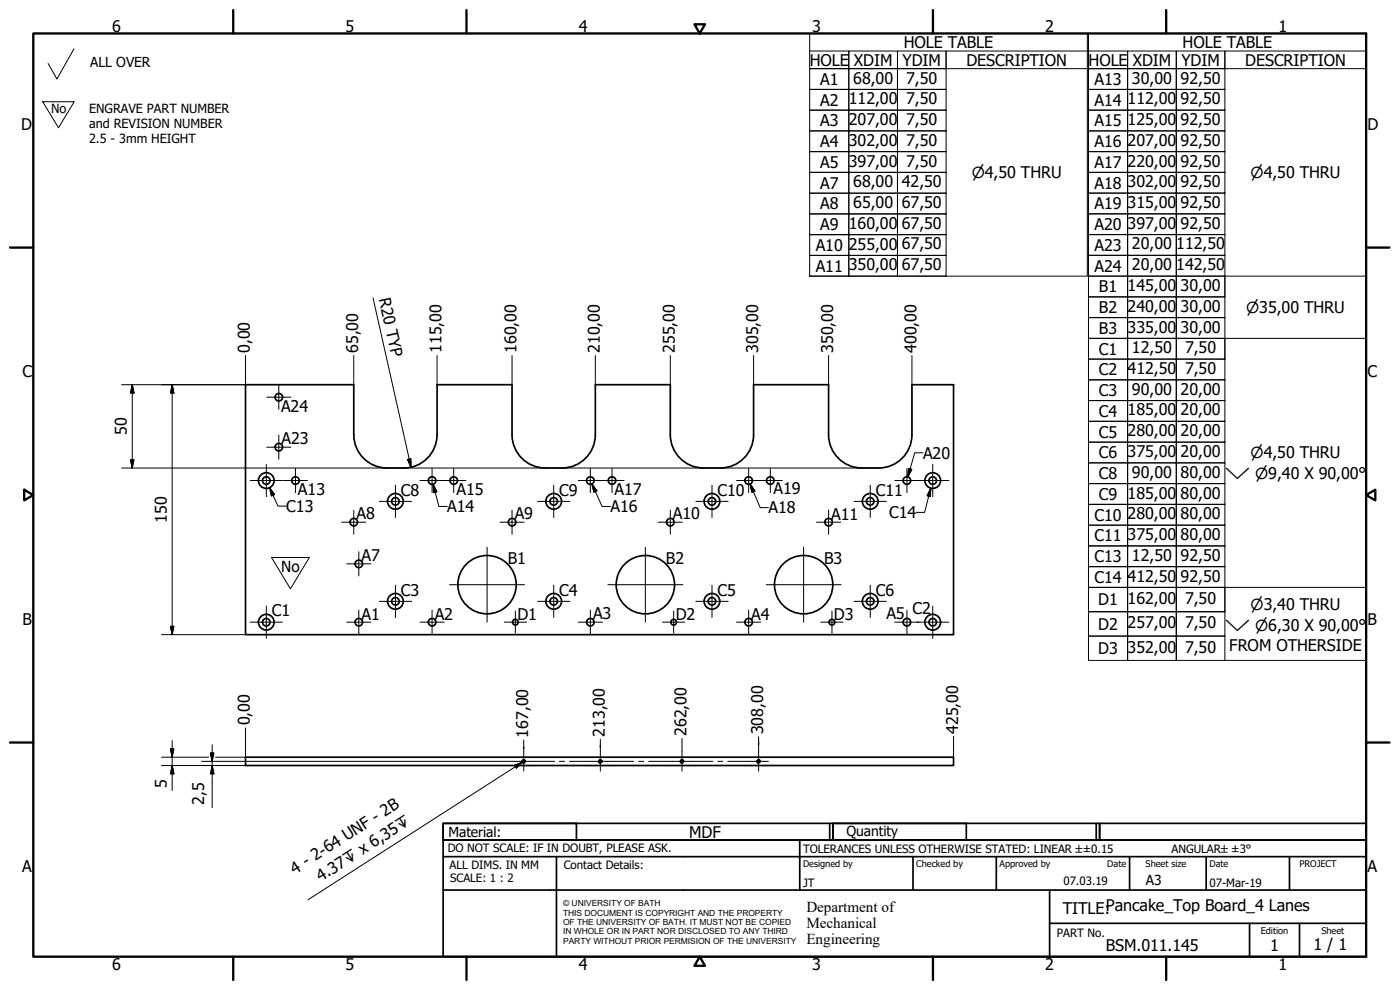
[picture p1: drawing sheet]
<svg xmlns="http://www.w3.org/2000/svg" width="420mm" height="297mm" viewBox="0 0 420 297" stroke-linecap="round" stroke-linejoin="round" font-family="sans-serif">
<!-- layer: Visible (ISO) -->
<g fill="none" stroke="#000" stroke-width=".51">
<path d="M116.2 140.4a10 10 0 0 1-10-10v-15h-32.5v75h212.5v-75h-12.5v15a10 10 0 0 1-10 10 18.6 18.6 0 0 1-8.6-.6 10 10 0 0 1-6.4-9.4v-15h-22.5v15a10 10 0 0 1-10 10 18.6 18.6 0 0 1-8.6-.6 10 10 0 0 1-6.4-9.4v-15h-22.5v15a10 10 0 0 1-10 10h-5M163.7 140.4a10 10 0 0 1-10-10v-15h-22.5v15a10 10 0 0 1-10 10h-5M73.7 227.2h212.5v2.5h-212.5z"/>
<circle cx="83.7" cy="119.2" r="1.13"/>
<circle cx="83.7" cy="134.2" r="1.13"/>
<circle cx="79.9" cy="144.2" r="1.13"/>
<circle cx="79.9" cy="144.2" r="2.36"/>
<circle cx="88.7" cy="144.2" r="1.13"/>
<circle cx="106.2" cy="156.7" r="1.13"/>
<circle cx="118.7" cy="150.4" r="1.13"/>
<circle cx="118.7" cy="150.4" r="2.36"/>
<circle cx="129.7" cy="144.2" r="1.13"/>
<circle cx="136.2" cy="144.2" r="1.13"/>
<circle cx="153.7" cy="156.7" r="1.13"/>
<circle cx="166.2" cy="150.4" r="1.13"/>
<circle cx="166.2" cy="150.4" r="2.36"/>
<circle cx="177.2" cy="144.2" r="1.13"/>
<circle cx="183.7" cy="144.2" r="1.13"/>
<circle cx="201.2" cy="156.7" r="1.13"/>
<circle cx="213.7" cy="150.4" r="1.13"/>
<circle cx="213.7" cy="150.4" r="2.36"/>
<circle cx="224.7" cy="144.2" r="1.13"/>
<circle cx="231.2" cy="144.2" r="1.13"/>
<circle cx="248.7" cy="156.7" r="1.13"/>
<circle cx="261.2" cy="150.4" r="1.13"/>
<circle cx="261.2" cy="150.4" r="2.36"/>
<circle cx="272.2" cy="144.2" r="1.13"/>
<circle cx="279.9" cy="144.2" r="2.36"/>
<circle cx="279.9" cy="144.2" r="1.13"/>
<circle cx="107.7" cy="169.2" r="1.13"/>
<circle cx="146.2" cy="175.4" r="8.8"/>
<circle cx="193.7" cy="175.4" r="8.8"/>
<circle cx="241.2" cy="175.4" r="8.8"/>
<circle cx="79.9" cy="186.7" r="1.13"/>
<circle cx="79.9" cy="186.7" r="2.36"/>
<circle cx="107.7" cy="186.7" r="1.13"/>
<circle cx="118.7" cy="180.4" r="1.13"/>
<circle cx="118.7" cy="180.4" r="2.36"/>
<circle cx="129.7" cy="186.7" r="1.13"/>
<circle cx="154.7" cy="186.7" r=".86"/>
<circle cx="166.2" cy="180.4" r="1.13"/>
<circle cx="166.2" cy="180.4" r="2.36"/>
<circle cx="177.2" cy="186.7" r="1.13"/>
<circle cx="202.2" cy="186.7" r=".86"/>
<circle cx="213.7" cy="180.4" r="1.13"/>
<circle cx="213.7" cy="180.4" r="2.36"/>
<circle cx="224.7" cy="186.7" r="1.13"/>
<circle cx="249.7" cy="186.7" r=".86"/>
<circle cx="261.2" cy="180.4" r="1.13"/>
<circle cx="261.2" cy="180.4" r="2.36"/>
<circle cx="272.2" cy="186.7" r="1.13"/>
<circle cx="279.9" cy="186.7" r="2.36"/>
<circle cx="279.9" cy="186.7" r="1.13"/>
<circle cx="157.2" cy="228.4" r=".43"/>
<circle cx="180.2" cy="228.4" r=".43"/>
<circle cx="204.7" cy="228.4" r=".43"/>
<circle cx="227.7" cy="228.4" r=".43"/>
</g>
<!-- layer: Visible Narrow (ISO) -->
<path d="M157.7 228.5a.54 .54 0 0 0-.4-.6 .54 .54 0 0 0-.7 .5 .54 .54 0 0 0 .5 .6M180.7 228.5a.54 .54 0 0 0-.4-.6 .54 .54 0 0 0-.7 .5 .54 .54 0 0 0 .5 .6M205.2 228.5a.54 .54 0 0 0-.4-.6 .54 .54 0 0 0-.7 .5 .54 .54 0 0 0 .5 .6M228.2 228.5a.54 .54 0 0 0-.4-.6 .54 .54 0 0 0-.7 .5 .54 .54 0 0 0 .5 .6" fill="none" stroke="#000" stroke-width=".36"/>
<!-- layer: Border (ISO) -->
<g fill="none" stroke="#000" stroke-width=".7">
<path d="M10 10h400v277h-400zM70 3v7M140 3v7M208.4 7.3h3.2l-1.6 2.7zM280 3v7M350 3v7M3 74.3h7M410 74.3h7M7.3 146.9l2.7 1.6-2.7 1.6zM410 148.5l2.7-1.6v3.2zM3 222.8h7M410 222.8h7"/>
<path d="M70 287v7M140 287v7M210 287l1.6 2.8h-3.2zM280 287v7M350 287v7"/>
</g>
<!-- layer: Title (ISO) -->
<g fill="none" stroke="#000" stroke-width=".51">
<path d="M133 247h40v5h-40zM133 247h117v5h-117zM133 257v-5h277v5M133 257h277v30h-277zM167 257v30M240 252v15M249 247v5M250 247h40v5h-40zM250 247h80v5h-80zM274 257v10M299 257v10M329 247v5"/>
<path d="M330 247h80v5h-80zM339 257v10M362 257v10M387 257v10M133 267h277M315 277h95M315 267v20M375 277v10M390 277v10"/>
</g>
<!-- layer: Sketch Geometry (ISO) -->
<path d="M22.2 14.6l-5.1 9.1-2.7-4.7M12.8 30.5h9.5l-4.8 7.8zM81.5 167.3h11.3l-5.6 9.4z" fill="none" stroke="#000" stroke-width=".3"/>
<!-- layer: Symbol (ISO) -->
<g fill="none" stroke="#000" stroke-width=".3">
<path d="M243 15.3h11.7v5.3h-11.7h11.7v6.2h-11.7h11.7v6.2h-11.7h11.7v6.3h-11.7h11.7v6.2h-11.7h11.7v6.2h-11.7h11.7v6.3h-11.7h11.7v6.2h-11.7h11.7v6.2h-11.7h11.7v6.2h-11.7h11.7v6.3h-11.7M243 10h83.3v72.9h-83.3zM254.7 15.3h14.6v5.3h-14.6zM269.3 15.3h14.6v5.3h-14.6zM326.3 15.3h-42.4v5.3h42.4M326.7 15.3h11.7v5.3h-11.7h11.7v6.2h-11.7h11.7v6.2h-11.7h11.7v6.3h-11.7h11.7v6.2h-11.7h11.7v6.2h-11.7h11.7v6.2h-11.7h11.7v6.3h-11.7h11.7v6.2h-11.7h11.7v6.2h-11.7h11.7v6.3h-11.7h11.7v6.2h-11.7h11.7v6.2h-11.7h11.7v6.2h-11.7h11.7v6.2h-11.7h11.7v6.3h-11.7h11.7v6.2h-11.7h11.7v6.2h-11.7h11.7v6.3h-11.7h11.7v6.2h-11.7h11.7v6.2h-11.7h11.7v6.2h-11.7h11.7v6.3h-11.7h11.7v6.2h-11.7h11.7v6.2h-11.7h11.7v6.2h-11.7h11.7v7.3h-11.7h11.7v7.3h-11.7h11.7v7.3v-7.3h14.6v7.3v-7.3h14.6v7.3M326.7 10h83.3v188.1h-83.3zM338.4 15.3h14.6v5.3h-14.6zM353 15.3h14.6v5.3h-14.6zM410 15.3h-42.4v5.3h42.4M254.7 20.6h14.6v6.2h-14.6zM254.7 26.8h14.6v6.2h-14.6z"/>
<path d="M254.7 33h14.6v6.3h-14.6zM254.7 39.3h14.6v6.2h-14.6zM269.3 20.6h14.6v6.2h-14.6zM269.3 26.8h14.6v6.2h-14.6zM269.3 33h14.6v6.3h-14.6zM269.3 39.3h14.6v6.2h-14.6zM338.4 20.6h14.6v6.2h-14.6zM338.4 26.8h14.6v6.2h-14.6zM338.4 33h14.6v6.3h-14.6zM338.4 39.3h14.6v6.2h-14.6zM353 20.6h14.6v6.2h-14.6zM353 26.8h14.6v6.2h-14.6z"/>
<path d="M353 33h14.6v6.3h-14.6zM353 39.3h14.6v6.2h-14.6zM254.7 45.5h14.6v6.2h-14.6zM254.7 51.7h14.6v6.3h-14.6zM254.7 58h14.6v6.2h-14.6zM269.3 45.5h14.6v6.2h-14.6zM269.3 51.7h14.6v6.3h-14.6zM269.3 58h14.6v6.2h-14.6zM338.4 45.5h14.6v6.2h-14.6zM338.4 51.7h14.6v6.2h-14.6zM338.4 57.9h14.6v6.3h-14.6zM353 45.5h14.6v6.2h-14.6z"/>
<path d="M353 51.7h14.6v6.2h-14.6zM353 57.9h14.6v6.3h-14.6zM254.7 64.2h14.6v6.2h-14.6zM254.7 70.4h14.6v6.2h-14.6zM254.7 76.6h14.6v6.3h-14.6zM269.3 64.2h14.6v6.2h-14.6zM269.3 70.4h14.6v6.2h-14.6zM269.3 76.6h14.6v6.3h-14.6zM338.4 64.2h14.6v6.2h-14.6zM338.4 70.4h14.6v6.2h-14.6zM338.4 76.6h14.6v6.3h-14.6zM353 64.2h14.6v6.2h-14.6z"/>
<path d="M353 70.4h14.6v6.2h-14.6zM353 76.6h14.6v6.3h-14.6zM338.4 82.9h14.6v6.2h-14.6zM338.4 89.1h14.6v6.2h-14.6zM338.4 95.3h14.6v6.2h-14.6zM353 82.9h14.6v6.2h-14.6zM353 89.1h14.6v6.2h-14.6zM353 95.3h14.6v6.2h-14.6zM367.6 89.1v-6.2h42.4v6.2M338.4 101.5h14.6v6.2h-14.6zM338.4 107.7h14.6v6.3h-14.6zM338.4 114h14.6v6.2h-14.6z"/>
<path d="M353 101.5h14.6v6.2h-14.6zM353 107.7h14.6v6.3h-14.6zM353 114h14.6v6.2h-14.6zM367.6 107.7v-6.2h42.4v6.2M277 135.9h-2.5l-2 7.2M338.4 120.2h14.6v6.2h-14.6zM338.4 126.4h14.6v6.3h-14.6zM338.4 132.7h14.6v6.2h-14.6zM338.4 138.9h14.6v6.2h-14.6zM353 120.2h14.6v6.2h-14.6zM353 126.4h14.6v6.3h-14.6zM353 132.7h14.6v6.2h-14.6z"/>
<path d="M353 138.9h14.6v6.2h-14.6zM80.9 146.3l1.5 2.1-.9 .4zM80.9 146.3l2.5 5.6h2.5M130 145.3l1.1 2.3-1 .2zM130 145.3l1.7 6.7h2.5M177.6 145.2l1.5 2.1-.9 .4zM177.6 145.2l3.1 6.8h2.5M225.1 145.2l1.4 2.1-.9 .4zM225.1 145.2l3 7.1h2.5M272.7 140.6l.9 .2-1.1 2.3zM279.3 146.5l-.1 2.5-1-.3zM279.3 146.5l-1.8 7.2h-2.5"/>
<path d="M338.4 145.1h14.6v6.2h-14.6zM338.4 151.3h14.6v6.3h-14.6zM338.4 157.6h14.6v6.2h-14.6zM353 145.1h14.6v6.2h-14.6zM353 151.3h14.6v6.3h-14.6zM353 157.6h14.6v6.2h-14.6zM338.4 163.8h14.6v6.2h-14.6zM338.4 170h14.6v6.2h-14.6zM338.4 176.2h14.6v7.3h-14.6zM353 163.8h14.6v6.2h-14.6zM353 170h14.6v6.2h-14.6zM353 176.2h14.6v7.3h-14.6z"/>
<path d="M338.4 183.5h14.6v7.3h-14.6zM353 183.5h14.6v7.3h-14.6zM367.6 183.5v-7.3h42.4v7.3M154.4 229.6l2.4-.9-1.8 1.7zM156.8 228.7l-64.4 41.3"/>
</g>
<g fill="#000" stroke="#000" stroke-width=".3">
<path d="M80.9 146.3l1.5 2.1zM80.9 146.3l1.5 2.1-.9 .4zM130 145.3l1.1 2.3zM130 145.3l1.1 2.3-1 .2zM177.6 145.2l1.5 2.1zM177.6 145.2l1.5 2.1-.9 .4zM225.1 145.2l1.4 2.1zM225.1 145.2l1.4 2.1-.9 .4zM272.7 140.6l-.2 2.5zM272.7 140.6l.9 .2-1.1 2.3zM279.3 146.5l-.1 2.5zM279.3 146.5l-.1 2.5-1-.3z"/>
<path d="M155 230.4l1.8-1.7zM154.4 229.6l2.4-.9-1.8 1.7z"/>
</g>
<!-- layer: Center Mark (ISO) -->
<g fill="none" stroke="#000" stroke-width=".3">
<path d="M80.1 119.2h7.2M83.7 115.6v7.2M79.9 139.3v9.7M80.1 134.2h7.2M83.7 130.6v7.2M279.9 139.3v9.7M75.1 144.2h9.7M85 144.2h7.3M88.7 140.6v7.2M102.6 156.7h7.2M106.2 153.1v7.2M113.8 150.4h9.7"/>
<path d="M118.7 145.6v9.7M126 144.2h7.3M129.7 140.6v7.2M132.5 144.2h7.3M136.2 140.6v7.2M150.1 156.7h7.2M153.7 153.1v7.2M161.3 150.4h9.7M166.2 145.6v9.7M173.5 144.2h7.3M177.2 140.6v7.2M180 144.2h7.3"/>
<path d="M183.7 140.6v7.2M197.5 156.7h7.3M201.2 153.1v7.2M208.8 150.4h9.7M213.7 145.6v9.7M221 144.2h7.3M224.7 140.6v7.2M227.5 144.2h7.3M231.2 140.6v7.2M245 156.7h7.3M248.7 153.1v7.2M256.3 150.4h9.7"/>
<path d="M261.2 145.6v9.7M268.5 144.2h7.3M272.2 140.6v7.2M275.1 144.2h9.7M104.1 169.2h7.2M107.7 165.6v7.2M118.7 175.6v9.7M134.9 175.4h22.5M146.2 164.2v22.5M166.2 175.6v9.7M182.4 175.4h22.5M193.7 164.2v22.5"/>
<path d="M213.7 175.6v9.7M229.9 175.4h22.5M241.2 164.2v22.5M261.2 175.6v9.7M75.1 186.7h9.7M79.9 181.8v9.7M104.1 186.7h7.2M107.7 183.1v7.2M113.8 180.4h9.7M126 186.7h7.3M129.7 183.1v7.2M151.3 186.7h6.7"/>
<path d="M154.7 183.3v6.7M161.3 180.4h9.7M173.5 186.7h7.3M177.2 183.1v7.2M198.8 186.7h6.7M202.2 183.3v6.7M208.8 180.4h9.7M221 186.7h7.3M224.7 183.1v7.2M246.3 186.7h6.7M249.7 183.3v6.7M256.3 180.4h9.7"/>
<path d="M268.5 186.7h7.3M272.2 183.1v7.2M275.1 186.7h9.7M279.9 181.8v9.7M157.2 225.5v5.9M180.2 225.5v5.9M204.7 225.5v5.9M227.7 225.5v5.9"/>
</g>
<!-- layer: Dimension (ISO) -->
<g fill="none" stroke="#000" stroke-width=".3">
<path d="M112 89.4l11.4 50.8M39.7 115.4l.5 2.5h-1zM39.7 115.4v25M51.7 115.4l.5 2.5h-1zM51.7 115.4v75M73.7 106.7v8.7h-37.2M106.2 106.7v8.7M131.2 106.7v8.7M153.7 106.7v8.7M178.7 106.7v8.7M201.2 106.7v8.7M226.2 106.7v8.7"/>
<path d="M248.7 106.7v8.7M273.7 106.7v8.7M39.2 137.9h1l-.5 2.5zM122.3 137.9l1-.3 .1 2.6zM36.5 140.4h43.3M80 140.4h183.7M48.5 190.4h25.2M51.2 187.9h1l-.5 2.5zM73.7 218.4v8.8h-9M48.5 229.7h25.2M48.5 227.2h14.2M51.2 224.7h1l-.5 2.5z"/>
<path d="M51.7 229.7l.5 2.5h-1zM51.7 222.2v15M60.5 228.4h93.7M63.2 225.9h1l-.5 2.5zM63.7 229.7l.5 2.5h-1zM63.7 223.4v18.9M157.2 222v3.5M180.2 221.8v3.7M204.7 221.6v3.9M227.7 221.1v4.4M286.2 220.9v6.3"/>
</g>
<g fill="#000" stroke="#000" stroke-width=".3">
<path d="M39.7 115.4l.5 2.5zM39.7 115.4l.5 2.5h-1zM51.7 115.4l.5 2.5zM51.7 115.4l.5 2.5h-1zM39.2 137.9l.5 2.5zM39.2 137.9h1l-.5 2.5zM122.3 137.9l1.1 2.3zM122.3 137.9l1-.3 .1 2.6zM51.2 187.9l.5 2.5zM51.2 187.9h1l-.5 2.5zM51.2 224.7l.5 2.5zM51.2 224.7h1l-.5 2.5z"/>
<path d="M51.7 229.7l.5 2.5zM51.7 229.7l.5 2.5h-1zM63.2 225.9l.5 2.5zM63.2 225.9h1l-.5 2.5zM63.7 229.7l.5 2.5zM63.7 229.7l.5 2.5h-1z"/>
</g>
<!-- layer: Sketch Geometry (ISO) -->
<path d="M87.1 186.1h.1" fill="none" stroke="#fff" stroke-width=".3"/>
<!-- layer: Centerline (ISO) -->
<path d="M154.2 228.4h12.2M167.9 228.4h1.5M170.9 228.4h19.3M191.7 228.4h1.5M194.7 228.4h19.2M215.4 228.4h1.5M218.4 228.4h12.2" fill="none" stroke="#000" stroke-width=".3"/>
<g font-size="4.8">
<text x="33.7" y="9.6">6</text>
<text x="103.7" y="9.6">5</text>
<text x="173.7" y="9.6">4</text>
<text x="243.7" y="9.6">3</text>
<text x="313.7" y="9.6">2</text>
<text x="383.7" y="9.6">1</text>
<text x="271.2" y="14.4">HOLE TABLE</text>
<text x="354.9" y="14.4">HOLE TABLE</text>
<text x="243" y="19.7">HOLE</text>
<text x="256.3" y="19.7">XDIM</text>
<text x="270.9" y="19.7">YDIM</text>
<text x="290" y="19.7">DESCRIPTION</text>
<text x="326.7" y="19.7">HOLE</text>
<text x="339.9" y="19.7">XDIM</text>
<text x="354.5" y="19.7">YDIM</text>
<text x="373.7" y="19.7">DESCRIPTION</text>
<text x="246.1" y="25.5">A1</text>
<text x="256.1" y="25.1">68,00</text>
<text x="272" y="25.1">7,50</text>
<text x="328.5" y="25.5">A13</text>
<text x="339.7" y="25.1">30,00</text>
<text x="354.3" y="25.1">92,50</text>
<text x="246.1" y="31.7">A2</text>
<text x="254.7" y="31.3">112,00</text>
<text x="272" y="31.3">7,50</text>
<text x="328.5" y="31.7">A14</text>
<text x="338.4" y="31.3">112,00</text>
<text x="354.3" y="31.3">92,50</text>
<text x="6.3" y="38.9">D</text>
<text x="246.1" y="37.9">A3</text>
<text x="254.7" y="37.5">207,00</text>
<text x="272" y="37.5">7,50</text>
<text x="328.5" y="37.9">A15</text>
<text x="338.4" y="37.5">125,00</text>
<text x="354.3" y="37.5">92,50</text>
<text x="410.4" y="38.9">D</text>
<text x="246.1" y="44.1">A4</text>
<text x="254.7" y="43.7">302,00</text>
<text x="272" y="43.7">7,50</text>
<text x="328.5" y="44.1">A16</text>
<text x="338.4" y="43.7">207,00</text>
<text x="354.3" y="43.7">92,50</text>
<text x="246.1" y="50.3">A5</text>
<text x="254.7" y="50">397,00</text>
<text x="272" y="50">7,50</text>
<text x="328.5" y="50.4">A17</text>
<text x="338.4" y="50">220,00</text>
<text x="354.3" y="50">92,50</text>
<text x="246.1" y="56.6">A7</text>
<text x="256.1" y="56.2">68,00</text>
<text x="270.7" y="56.2">42,50</text>
<text x="328.5" y="56.6">A18</text>
<text x="338.4" y="56.2">302,00</text>
<text x="354.3" y="56.2">92,50</text>
<text x="246.1" y="62.8">A8</text>
<text x="256.1" y="62.4">65,00</text>
<text x="270.7" y="62.4">67,50</text>
<text x="328.5" y="62.8">A19</text>
<text x="338.4" y="62.4">315,00</text>
<text x="354.3" y="62.4">92,50</text>
<text x="246.1" y="69">A9</text>
<text x="254.7" y="68.6">160,00</text>
<text x="270.7" y="68.6">67,50</text>
<text x="328.5" y="69">A20</text>
<text x="338.4" y="68.6">397,00</text>
<text x="354.3" y="68.6">92,50</text>
<text x="244.8" y="75.3">A10</text>
<text x="254.7" y="74.9">255,00</text>
<text x="270.7" y="74.9">67,50</text>
<text x="328.5" y="75.3">A23</text>
<text x="339.7" y="74.9">20,00</text>
<text x="353" y="74.9">112,50</text>
<text x="244.8" y="81.5">A11</text>
<text x="254.7" y="81.1">350,00</text>
<text x="270.7" y="81.1">67,50</text>
<text x="328.5" y="81.5">A24</text>
<text x="339.7" y="81.1">20,00</text>
<text x="353" y="81.1">142,50</text>
<text x="113.7" y="89.8" transform="rotate(77 113.7 89.8)">R20 TYP</text>
<text x="329.8" y="87.7">B1</text>
<text x="338.4" y="87.3">145,00</text>
<text x="354.3" y="87.3">30,00</text>
<text x="329.8" y="94">B2</text>
<text x="338.4" y="93.5">240,00</text>
<text x="354.3" y="93.5">30,00</text>
<text x="329.8" y="100.1">B3</text>
<text x="338.4" y="99.8">335,00</text>
<text x="354.3" y="99.8">30,00</text>
<text x="75" y="105.9" transform="rotate(-90 75 105.9)">0,00</text>
<text x="107.5" y="105.9" transform="rotate(-90 107.5 105.9)">65,00</text>
<text x="132.5" y="105.9" transform="rotate(-90 132.5 105.9)">115,00</text>
<text x="155" y="105.9" transform="rotate(-90 155 105.9)">160,00</text>
<text x="180" y="105.9" transform="rotate(-90 180 105.9)">210,00</text>
<text x="202.5" y="105.9" transform="rotate(-90 202.5 105.9)">255,00</text>
<text x="227.5" y="105.9" transform="rotate(-90 227.5 105.9)">305,00</text>
<text x="250" y="105.9" transform="rotate(-90 250 105.9)">350,00</text>
<text x="275" y="105.9" transform="rotate(-90 275 105.9)">400,00</text>
<text x="329.8" y="106.4">C1</text>
<text x="339.7" y="106">12,50</text>
<text x="355.6" y="106">7,50</text>
<text x="6.7" y="113.2">C</text>
<text x="329.8" y="112.6">C2</text>
<text x="338.4" y="112.2">412,50</text>
<text x="355.6" y="112.2">7,50</text>
<text x="410.4" y="113.2">C</text>
<text x="329.8" y="118.8">C3</text>
<text x="339.7" y="118.4">90,00</text>
<text x="354.3" y="118.4">20,00</text>
<text x="84.3" y="123.7">A24</text>
<text x="329.8" y="125.1">C4</text>
<text x="338.4" y="124.7">185,00</text>
<text x="354.3" y="124.7">20,00</text>
<text x="38.1" y="130.6" transform="rotate(-90 38.1 130.6)">50</text>
<text x="329.8" y="131.3">C5</text>
<text x="338.4" y="130.9">280,00</text>
<text x="354.3" y="130.9">20,00</text>
<text x="84.5" y="133.3">A23</text>
<text x="277" y="137.6">A20</text>
<text x="329.8" y="137.5">C6</text>
<text x="338.4" y="137.1">375,00</text>
<text x="354.3" y="137.1">20,00</text>
<text x="329.8" y="143.7">C8</text>
<text x="339.7" y="143.3">90,00</text>
<text x="354.3" y="143.3">80,00</text>
<text x="89.4" y="148.6">A13</text>
<text x="120.3" y="148.7">C8</text>
<text x="137" y="148.5">A15</text>
<text x="167.8" y="148.7">C9</text>
<text x="184.4" y="148.5">A17</text>
<text x="215.3" y="148.7">C10</text>
<text x="232.2" y="148.3">A19</text>
<text x="262.8" y="148.7">C11</text>
<text x="329.8" y="150">C9</text>
<text x="338.4" y="149.6">185,00</text>
<text x="354.3" y="149.6">80,00</text>
<text x="85.9" y="153.6">C13</text>
<text x="107" y="155.8">A8</text>
<text x="134.2" y="153.7">A14</text>
<text x="154.5" y="155.8">A9</text>
<text x="183.2" y="153.7">A16</text>
<text x="202" y="155.8">A10</text>
<text x="230.6" y="154.1">A18</text>
<text x="249.5" y="155.9">A11</text>
<text x="266.8" y="155.5">C14</text>
<text x="338.4" y="155.8">280,00</text>
<text x="354.3" y="155.8">80,00</text>
<text x="50.1" y="156.9" transform="rotate(-90 50.1 156.9)">150</text>
<text x="328.5" y="156.2">C10</text>
<text x="328.5" y="162.4">C11</text>
<text x="338.4" y="162">375,00</text>
<text x="354.3" y="162">80,00</text>
<text x="108.5" y="168.4">A7</text>
<text x="152.4" y="169.2">B1</text>
<text x="199.9" y="169.2">B2</text>
<text x="247.4" y="169.2">B3</text>
<text x="328.5" y="168.7">C13</text>
<text x="339.7" y="168.3">12,50</text>
<text x="354.3" y="168.3">92,50</text>
<text x="120.3" y="178.7">C3</text>
<text x="167.8" y="178.7">C4</text>
<text x="215.3" y="178.7">C5</text>
<text x="262.8" y="178.7">C6</text>
<text x="328.5" y="174.9">C14</text>
<text x="338.4" y="174.5">412,50</text>
<text x="354.3" y="174.5">92,50</text>
<text x="81.6" y="185">C1</text>
<text x="108.5" y="185.9">A1</text>
<text x="130.5" y="185.9">A2</text>
<text x="178" y="185.8">A3</text>
<text x="225.5" y="185.9">A4</text>
<text x="250.3" y="186">D3</text>
<text x="266" y="185.7">A5</text>
<text x="273.9" y="184.3">C2</text>
<text x="329.6" y="181.7">D1</text>
<text x="338.4" y="181.3">162,00</text>
<text x="355.6" y="181.3">7,50</text>
<text x="6.8" y="187.4">B</text>
<text x="155.3" y="186.1">D1</text>
<text x="202.8" y="186.1">D2</text>
<text x="329.6" y="189">D2</text>
<text x="338.4" y="188.6">257,00</text>
<text x="355.6" y="188.6">7,50</text>
<text x="410.4" y="187.4">B</text>
<text x="329.6" y="196.2">D3</text>
<text x="338.4" y="195.9">352,00</text>
<text x="355.6" y="195.9">7,50</text>
<text x="368.9" y="195.4">FROM OTHERSIDE</text>
<text x="75" y="217.7" transform="rotate(-90 75 217.7)">0,00</text>
<text x="158.5" y="221.3" transform="rotate(-90 158.5 221.3)">167,00</text>
<text x="181.5" y="221.1" transform="rotate(-90 181.5 221.1)">213,00</text>
<text x="206" y="220.8" transform="rotate(-90 206 220.8)">262,00</text>
<text x="229" y="220.3" transform="rotate(-90 229 220.3)">308,00</text>
<text x="287.5" y="220.2" transform="rotate(-90 287.5 220.2)">425,00</text>
<text x="50.1" y="236.4" transform="rotate(-90 50.1 236.4)">5</text>
<text x="61.3" y="241.6" transform="rotate(-90 61.3 241.6)">2,5</text>
<text x="206.8" y="251.4">MDF</text>
<text x="6.7" y="261.7">A</text>
<text x="88.5" y="262.4" transform="rotate(-33 88.5 262.4)">4 - 2-64 UNF - 2B</text>
<text x="410.4" y="261.7">A</text>
<text x="96.3" y="264.6" transform="rotate(-33 96.3 264.6)">4.37↧ x 6,35↧</text>
<text x="319" y="274.2">TITLE:Pancake_Top Board_4 Lanes</text>
<text x="331.9" y="285.3">BSM.011.145</text>
<text x="381.2" y="285.3">1</text>
<text x="394.2" y="285">1 / 1</text>
<text x="33.7" y="291">6</text>
<text x="103.7" y="290.9">5</text>
<text x="173.7" y="290.9">4</text>
<text x="243.7" y="291">3</text>
<text x="313.7" y="291">2</text>
<text x="383.7" y="290.9">1</text>
</g>
<g font-size="4.6">
<text x="291.7" y="53.4">⌀4,50 THRU</text>
<text x="375.3" y="53.4">⌀4,50 THRU</text>
<text x="374" y="93.9">⌀35,00 THRU</text>
<text x="375.3" y="137.5">⌀4,50 THRU</text>
<text x="367.6" y="143.6">⌵ ⌀9,40 X 90,00°</text>
<text x="84.4" y="171.7">No</text>
<text x="375.3" y="183.2">⌀3,40 THRU</text>
<text x="367.6" y="189.3">⌵ ⌀6,30 X 90,00°</text>
<text x="242" y="273.7">Department of</text>
<text x="242" y="278.4">Mechanical</text>
<text x="242" y="283.2">Engineering</text>
</g>
<g font-size="4.1">
<text x="27.1" y="20.1">ALL OVER</text>
<text x="134.6" y="251.1">Material:</text>
<text x="254" y="250.8">Quantity</text>
<text x="343.9" y="265.6">A3</text>
</g>
<g font-size="3.8">
<text x="15.4" y="33.9">No</text>
<text x="26.8" y="33.8">ENGRAVE PART NUMBER</text>
<text x="26.8" y="38.3">and REVISION NUMBER</text>
<text x="26.8" y="42.8">2.5 - 3mm HEIGHT</text>
</g>
<g font-size="3.5">
<text x="134.4" y="255.6">DO NOT SCALE: IF IN DOUBT, PLEASE ASK.</text>
<text x="241" y="256">TOLERANCES UNLESS OTHERWISE STATED: LINEAR ±±0.15</text>
<text x="351.6" y="256">ANGULAR±±3°</text>
<text x="134.9" y="260.6">ALL DIMS. IN MM</text>
<text x="169.2" y="260.6">Contact Details:</text>
<text x="135.1" y="264.8">SCALE: 1 : 2</text>
<text x="241" y="266">JT</text>
<text x="319.2" y="265.5">07.03.19</text>
<text x="363" y="266">07-Mar-19</text>
<text x="317.2" y="281.2">PART No.</text>
</g>
<g font-size="2.8">
<text x="241" y="260.1">Designed by</text>
<text x="275" y="260.1">Checked by</text>
<text x="300" y="260.1">Approved by</text>
<text x="332.3" y="260">Date</text>
<text x="343.8" y="260.1">Sheet size</text>
<text x="363" y="260">Date</text>
<text x="390" y="260.1">PROJECT</text>
<text x="378.4" y="280.1">Edition</text>
<text x="396.6" y="280.1">Sheet</text>
</g>
<g font-size="2.5">
<text x="169" y="271.9">© UNIVERSITY OF BATH</text>
<text x="169" y="274.7">THIS DOCUMENT IS COPYRIGHT AND THE PROPERTY</text>
<text x="169" y="277.5">OF THE UNIVERSITY OF BATH. IT MUST NOT BE COPIED</text>
<text x="169" y="280.4">IN WHOLE OR IN PART NOR DISCLOSED TO ANY THIRD</text>
<text x="169" y="283.2">PARTY WITHOUT PRIOR PERMISION OF THE UNIVERSITY</text>
</g>
</svg>
